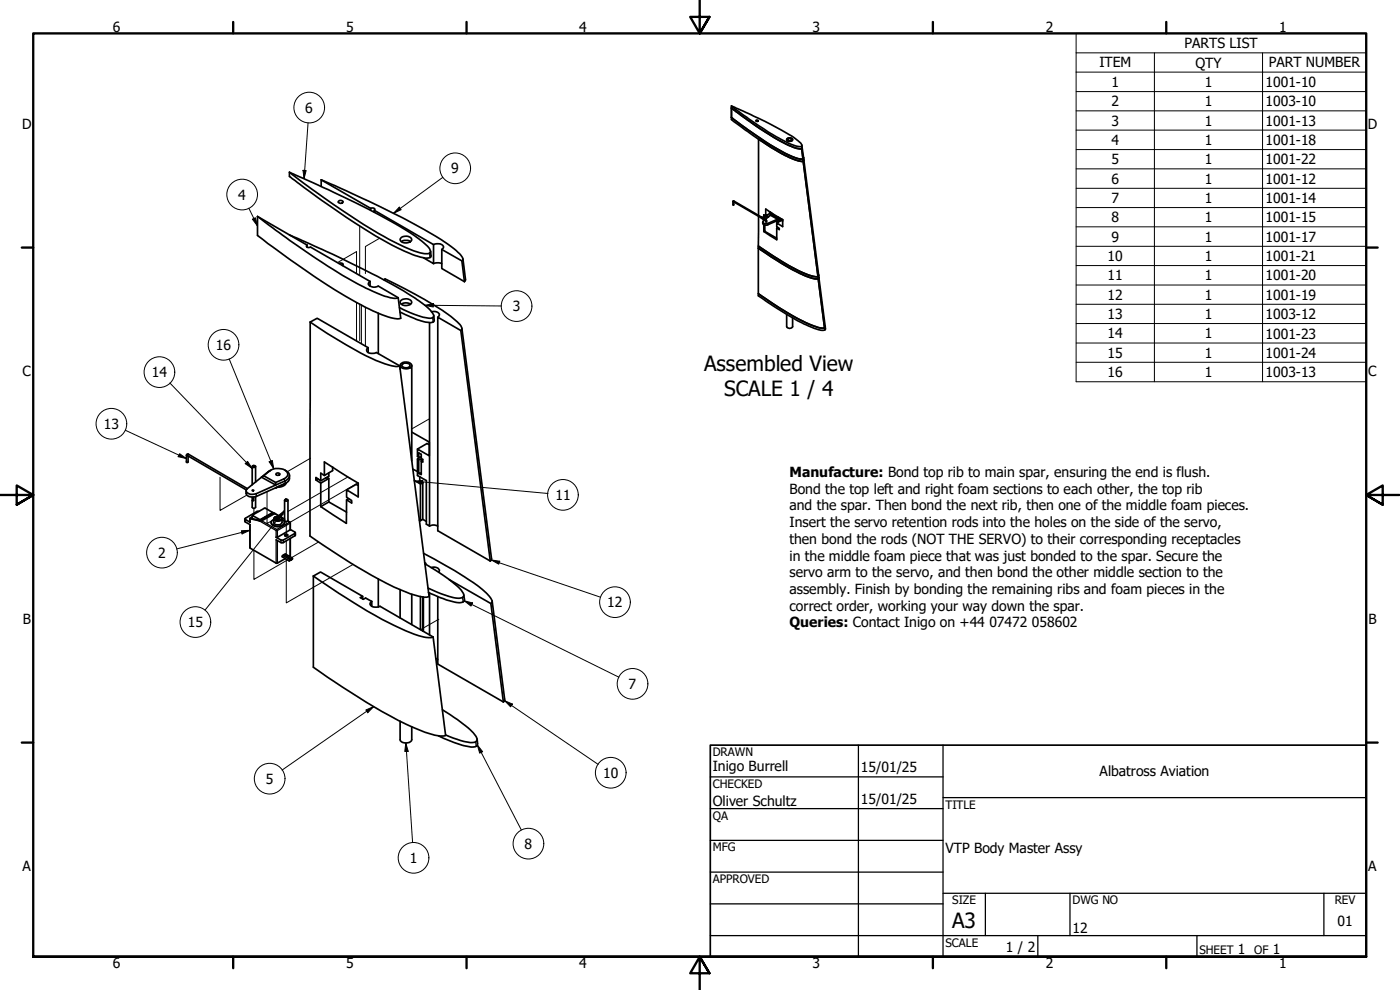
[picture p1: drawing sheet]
<svg xmlns="http://www.w3.org/2000/svg" width="420mm" height="297mm" viewBox="0 0 420 297" stroke-linecap="round" stroke-linejoin="round" font-family="sans-serif">
<!-- layer: Tweak Trail (ANSI) -->
<g fill="none" stroke="#000" stroke-width=".3">
<path d="M101.3 78.8l5.7-3.3v6.6M107.9 67.8v14.9M113.9 71.5l-4.2 2.5v8.1M107 90.8v11.5M107.9 91.3v10.9M108.5 91.6v11.5M109.7 92.2v11.7M93.2 137.5l-7 4M128.8 125.7l-5.2 3M66 143.2v9.9l8-4.5M76.2 152.5v1.8M80.1 147.5v9.6l5.3-3.1"/>
<path d="M85.9 156.5v4.3M97.9 143.3v.1M104.4 143.1l-18 10.4M107.4 144.9l-20.3 11.8M76.2 165.1v8.7l10.1-5.8M85.9 167.8v13.1l20.1-11.6M85.9 162.2v4.7M95.6 162.6l-8.1 4.7M131.7 185.8l-5.5 3.1"/>
</g>
<!-- layer: Visible (ANSI) -->
<g fill="none" stroke="#000" stroke-width=".51">
<path d="M219.5 35.2l1.5 1.2a86.3 86.3 0 0 0 17.6 10.9l1.6 .4h.8a13.5 13.5 0 0 1-6.7-2.4 104.1 104.1 0 0 1-14.8-10.1zM219.5 31.8v4.1l2.1 1.6a71.1 71.1 0 0 0 17.6 10.6l1.3 .3 .5-.1M219.5 32.4l1.9 1.4a91.4 91.4 0 0 0 16.2 10.1l1.4 .6 1.6 .1a10.7 10.7 0 0 1-5.8-1.9 107.2 107.2 0 0 1-15.3-10.3zM219.5 31.8l.6 .3a128.9 128.9 0 0 1 18.7 9.6 2.91 2.91 0 0 1 1.9 2.1 1.65 1.65 0 0 1-1.9 0l-.7-.3a93.9 93.9 0 0 1-18.3-11.5zM226.9 36.1l.7 .1a.35 .35 0 0 1-.4 .2 .35 .35 0 0 1-.3-.3zM86.9 51.7v1.2l.2 .2a254.1 254.1 0 0 0 31.1 20.7l2.1 1.1a22.2 22.2 0 0 0 7.8 2.6l1.2-.5-.1-1.6M86.9 51.7a361.9 361.9 0 0 1 33.3 16.4 33.1 33.1 0 0 1 8.8 6.6 .78 .78 0 0 1 .2 .9 .78 .78 0 0 1-.7 .5 15.1 15.1 0 0 1-7.3-2.1 176.4 176.4 0 0 1-29-18.3zM96.4 54a316.9 316.9 0 0 1 36.3 18.1l1.7 1.2a12.3 12.3 0 0 1 4.5 4.5l-.3 .5M96.4 54l14.9 8.5M96.4 54v1.9M236.2 41.7a1.07 1.07 0 0 1 1.7 .3 .95 .95 0 0 1-1 .4 .95 .95 0 0 1-.7-.7zM236.3 41.6a.83 .83 0 0 1 .9-.3 .83 .83 0 0 1 .5 .8 .91 .91 0 0 1-.8 .3 .91 .91 0 0 1-.7-.6z"/>
<path d="M236.4 41.7a.66 .66 0 0 1 .7-.2 .66 .66 0 0 1 .5 .5 .63 .63 0 0 1-.7 .3 .63 .63 0 0 1-.5-.6zM240.6 44.6l.4 3.1M240.7 43.6v.7M240.7 44.3l-.1 .3M240.7 44.3l.5 3.1M241 48.3a6.4 6.4 0 0 1-4.1-1.1l-2.5-1.2-6.8-4.2v22.8M241 48.3l4.5 34.6M241.2 47.4l-.2 .3M241.2 47.4v.6M241.2 48l-.2 .3M241.2 48l4.5 34.5M77.3 64.9l.9 .7a236.1 236.1 0 0 0 30.8 20.4l1.3 .7a18.9 18.9 0 0 0 8.9 2.8l.3-.2"/>
<path d="M77.3 64.9v5.8a333.3 333.3 0 0 0 26.4 18.2l8.3 4.4a18.3 18.3 0 0 0 7.9 2.3l.4-.1-.8-6.2M77.3 64.9l14.8 8.6M86.9 70.5l1.2 .5a291.4 291.4 0 0 1 36.7 18.6 13.9 13.9 0 0 1 5.4 5l-.2 .5-.5 .3a15.2 15.2 0 0 1-7.6-2.1l-2-1M92.1 73.5l-.2 .4 .4 .3h.9l17.9 10.2M92.1 73.5v.7M101.6 60.4l1-.2 .4 .3-.1 .2a.88 .88 0 0 1-1.4-.1zM101.7 79l.6-.1 .6 .2 .1 .2-.3 .4M111.3 62.5h.9l.3 .3-.2 .3M111.3 62.5v.6M112.3 63.1l17.8 10.3M112.3 63.1v.6M120.4 71.3a2.01 2.01 0 0 1 3.2 .7 2.1 2.1 0 0 1-3.5-.1z"/>
<path d="M120.5 72.5l.8-.4h1.1l.8 .4M130.1 73.4a1.93 1.93 0 0 1 3 .9l-.5 .6M130.1 79.1l1-.2 1.5 .2M130.1 73.4v5.7l-3-1.8M132.6 74.9v5.7l6.8 3.9M132.6 74.9l6 3.4M138.6 78.3l.8 6.2M138.9 77.7l.8 6.2-.3 .6M220.1 60.5l9.7 5.7v.3h.3l-.2-.5-9.7-5.8-.2 .2 .1 1.2 .1-1M227.6 74.5v13.6a70.5 70.5 0 0 0 18.2 10.2h1.7M227.6 74.5a62.7 62.7 0 0 0 16.6 9.1h1.4M227.6 74.5v-.7a61.3 61.3 0 0 0 16.5 9.1h1.4"/>
<path d="M227.6 74.5l2.6 1.7a49.6 49.6 0 0 0 14.1 7.4h1.3M227.6 64.9v8.9l2 1.4a60.6 60.6 0 0 0 13.7 7.5l1.4 .3 .8-.1M228.5 65.1l.7 .5v-1.2l.6 .4-.1 .1 .8 .2M228.5 65.5l.8 .4M228.7 65.2v.1M229.2 65.9v.3M229.2 67.4v2.1M229.5 69.3l3.6 2.2M229.5 64.9l-.1 .6M229.5 67.5v1.8M229.5 64.9l.9 .3M229.5 69.3l-.3 .2"/>
<path d="M229.5 65.5l-.3 .1M229.7 64.8l-.2 .1M230.1 64.6l.6 .4M231 63.5l-1.2-.8v2.1l1.2-.7M231 63.5l3.9 2.4M231 63.5v.6M231.2 64.6l.4-.2 1.8 .9v.5zM231.2 64.6l-1.5 1.2M231.5 63.8l-.5 .3M231.8 64.1l-.2 .3M231.8 64.1l-.6 .5M233.1 68.4v3.5l-3.9-2.4"/>
<path d="M233.4 66.2l-3 1.2a.92 .92 0 0 1-1 .1 .92 .92 0 0 1-.5-.9M233.7 65.2l-.3 .1M234.1 65.5l-3.7 1.5a.9 .9 0 0 1-1.4-.5l.5-.5M234.4 65.9l-.9 .2M234.4 65.6l-1 .6 1-.5M234.6 65.8l-1.2 .4M234.6 66.1l.3 .2M234.6 66.1l-1.5 .8M234.6 65.8l-1 .3M234.9 65.9v2.1l-1.8-1.1v1.2l.8 .4v.4l-.8-.5 .3-.2M234.9 65.9l-.3 .2M93.1 96.6l2.1-1.1 15.3 8.8"/>
<path d="M93.1 96.6a132.5 132.5 0 0 0 19.7 11.5 13.7 13.7 0 0 0 6.8 1.8l.4-.1M93.1 96.6l-.1 64.2a164.3 164.3 0 0 0 27.6 16.4 14.3 14.3 0 0 0 7.9 1.9l.3-.1-8.8-69.2M111.1 84.4l-.5 .6a1.96 1.96 0 0 0 2.9 .8l6 3.5M111.1 84.4v1.4M113.5 94v12.1M115.2 83.9l.4-.2a116.8 116.8 0 0 1 19.8 11.3l.9 .8a5.1 5.1 0 0 1 2.3 2.7l-.3 .7M120.1 93.6l2.3 1.1a15 15 0 0 0 7.4 2l.5-.4-.1-1.6M120.1 90.3a2.23 2.23 0 0 1 3.4 .2 1.5 1.5 0 0 1-2 1.2 1.21 1.21 0 0 1-1.4-1.4zM120.5 91.3l1.3-.4 1.4 .4M128.9 96.8v61l-.9-.5v-13.1l-2.7-1.5v-5M129.5 93.5l1.6 .1a.82 .82 0 0 1 .8 .6 .82 .82 0 0 1-.5 1M138.3 99.2l-6.9-4v64l15.7 9.1"/>
<path d="M138.3 99.2l8.8 69.1M138.6 98.5l8.9 69.1-.4 .7M236.1 94.3v3.7a1.03 1.03 0 0 0 1.8 0v-2.6M245.6 83.6l1.9 14.7M245.7 82.5l-.2 .4M245.7 82.5v.7M245.7 83.2l-.1 .4M245.7 83.2l1.9 14.8M247.6 98l-.1 .3M247.6 98l.1 .6a.98 .98 0 0 1-1.5 .4l-3.6-1.2a95.5 95.5 0 0 1-15-9v-.7l2.4 1.7a63.8 63.8 0 0 0 14 7.9l.9 .3a3.2 3.2 0 0 0 2.6 .3M110.5 104.3a.88 .88 0 0 0-.4 1 .88 .88 0 0 0 .8 .7h1.1l1-.2 7 4M110.5 104.3v1.5"/>
<path d="M120.1 109.7v1.1M120.2 109.3a2.24 2.24 0 0 1 3.4 .2 1.99 1.99 0 0 1-3.5 .5zM120.7 109.3a1.53 1.53 0 0 1 2.4 .4 1.44 1.44 0 0 1-2.5-.1zM123.6 109.7v28.6M56.3 136.7l17.6 10.3M56.5 136.8v1.8l-.5 .1-.1-2.1 .4-.4 17.9 10.4M75.7 139.9v5.6M75.8 139.7h.6l.3 .3-.7 .3-.2-.2zM76.7 139.9v4.7M97.3 138.6l2.5 1.6v1l-2.5 1.5zM123.6 129.7l5.2 2.9v4.2l-3.5-2.1v2.3l.4 .2M125.7 137.2h.7"/>
<path d="M125.7 137.9l.6-.1 .3 .4-.2 .2M125.7 137.2v-1.3l.7 .4v1.3l.5 .2v.8l-.5-.2M125.7 137.9v4.1M126.2 137.1l-.9 .6 .4 .2M126.4 138.4v4l-.7-.4M128.8 133.4l-.7-.3-2.8 1.6M73.5 155.7v.8l1.5 .9 .1 7.1 8 4.5 2.5-1.4M75.1 155.5l3.4 .8 3.9-2.3-2.9-1.6-3.7 2.2 2.2 1.3M75.7 147.1h.4l-.2 .2zM75.7 155.1l-.6 .4M75.8 154.9l-.1 .1M75.8 154.6l-.2 1 2.4 .5"/>
<path d="M76.1 149.1v1.1h-.4M76.7 149v3.2a.55 .55 0 0 1-.5 .3 .55 .55 0 0 1-.5-.3v-3.1M77.7 153.4l-.6 .1-3.6 2.3 1.6 .9-.1-1.1M78 155.9l3.9-2.1v.2l-3.9 2.1zM78.5 143.2l.6-.5 3.6 2.1v.7zM78.5 143.2l-4.3 3.4M79.1 142.7a5 5 0 0 1 5.1-2.1 1.73 1.73 0 0 1 1.9 2.4l-.9 .7-2.5 1.1M81.3 141.1l-2.8 2.1M81.4 156.8a2.23 2.23 0 0 0 3.6 .7l.4-.7M82.2 155.7v1.1a1.45 1.45 0 0 0 2.4 0v-1.1M82.2 155.9a.93 .93 0 0 0-.8 .9 .93 .93 0 0 0 .8 .9l1.2 .2a1.43 1.43 0 0 0 1.9-1.5l-.7-.5M82.4 154l3 1.8"/>
<path d="M82.4 155.2l.7-.3a.96 .96 0 0 1 1.4 .8 1.28 1.28 0 0 1-2.2-.2zM82.6 155.1l-.4 .6a1.45 1.45 0 0 0 2.4 0l-.5-.6M82.7 146.4l-5.8 2.6-1.1 .1a1.57 1.57 0 0 1-1.9-1.9M82.9 155.4l.5-.2 .5 .4-.7 .3zM82.9 142l.7-.1 .4 .5-.4 .2-.7-.1zM83.1 155.8l-.1-.2 .4-.2 .4 .2-.1 .2M83.2 146.2l1.3-.2a1.77 1.77 0 0 0 1.4-1l-3.2 1.4M85.4 150l.7-.2 .3 .3-.7 .3zM85.4 150.1v6.1l.4 .2 .6-.2v-6.1M85.5 141.1a1.64 1.64 0 0 1 1.4 1.6 1.64 1.64 0 0 1-1.4 1.6l-9.1 4a2.01 2.01 0 0 1-2.5-1.1l.3-.6M86.4 156.3l.6 .3M86.9 142.7a1.94 1.94 0 0 1-1.4 2.4l-2.8 1.3"/>
<path d="M87 156.7l.1 2.2-3.9 2.3h-.3l1.9 .9 3.8-2.2-.1-.3-1.4-.7M88.6 159.8v.9l-3.6 2.1h-.7l-1.4-.8M96.3 145v7M97.3 142.7l-1-.7v2.3l-1.5-1.1v.8M97.7 143.4l.6-.1 .4 .3v7l5.3 3.1M98.7 143.6l-2.4 1.4-1.5-1 .6-.4M98.7 141.9v1l-2.4 1.4M98.7 150.6l-2.4 1.4M99.8 140.2l7.7 4.8v4.1l-3.5-2.1v2.2l1.5 1v.7l-1.5-.9 .6-.4M104 150l-.1 7-7.6-5M107.5 145.7l-.6-.4-2.9 1.7M123.9 140.8l1.4 .7"/>
<path d="M124.3 144.1l1.9 1.1M125.7 142h.7M125.9 156.1l.3 .2M126 143.1v1.2l.9 .5M126.2 145.2l.7-.4v11l-.7 .5zM126.9 155.8l1.1 .6M128.9 157.8a2.46 2.46 0 0 1 2.5 0M84.9 166.7l-.2 .4 2.1 1.2M84.9 166.7l2.2 1.2M85 166.7l.3-.3 2.1 1.3M85.3 166.5l.4-.3 2.1 1.2M85.5 160.5l.5-.2 .4 .2-.2 .3h-.3h-.4z"/>
<path d="M86.8 168h.3l-.2 .3zM87.1 161.5v5.2l-.3 .2M87.2 167.7l.2 .1-.3 .3zM87.4 167.9h.1M87.6 167.5l.2 .1-.2 .3zM94 172.8v27.4a187.6 187.6 0 0 0 30.7 18.4 16.7 16.7 0 0 0 8.8 2.2l.2-.2-3.7-29.5M94 172.8l2.2-1.2 12.6 7.3M94 172.8a175.1 175.1 0 0 0 27.8 16.5 14.6 14.6 0 0 0 7.9 1.9l.3-.1M108.8 179.7v-.8l-.7 .4 .9 .5 .7-.4 1.9 1.1M113.5 173.7v8.4M120.1 176.9v8.5M123.6 178.3v9.1"/>
<path d="M126.2 179v9.9M126.9 179.1v10.2M127.1 179.2v10.2M127.1 166a97.2 97.2 0 0 1 18.7 11.8l1.5 1.6 .4 .9-.4 .8M127.4 168.8l.4 .2-.3 .1a45.5 45.5 0 0 1 10.9 8l.5 .7a1.02 1.02 0 0 1 .1 1.3 1.02 1.02 0 0 1-1.1 .4 24.8 24.8 0 0 1-9.4-3M128.6 177.8l2.3 1a18.8 18.8 0 0 0 7.5 2l.9-.5-.1-1.8M128.9 177.9v12.6M129.4 170.3a1.99 1.99 0 0 1 2.5 .8l-.3 .6M131.4 179v20.2l19.7 11.4M134.8 173.9l12.5 7.2 3.8 29.5M111.6 180.5a.87 .87 0 0 0-.5 1 .87 .87 0 0 0 .9 .6l1.1 .1 .9-.3 16 9.2M111.6 180.5v1.4"/>
<path d="M130.8 197.6l.6 .3M147.7 180.3l3.7 29.5v.4l-.3 .4M120.1 216.4v5.5a2.01 2.01 0 0 0 3.5 0v-3.9M132.8 213l4.6 2.9a17.3 17.3 0 0 1 5.7 5.6l-.1 .9-.4 .3a12.4 12.4 0 0 1-6.5-1.2l-2.4-1M131.6 220.8a26.6 26.6 0 0 0 10.3 3.3l.8-.1 .6-.5-.1-1.8"/>
</g>
<!-- layer: Visible Narrow (ANSI) -->
<g fill="none" stroke="#000" stroke-width=".38">
<path d="M240.5 43.9l.1 .7M241 47.7v.6M128.9 75.9l.1 1.4M220 60.4l.2 .1M220.2 60.3l-.1 .2M228.8 65.3h.1M229.5 64.9v.6M229.5 67.5v1.9M229.8 66.2h.3M229.9 64.8l-.1 .1M229.9 66l-.1 .2M230.4 67v.4"/>
<path d="M232.8 66.4l.8 .3M234.8 65.9l-1.3 .7-.5-.3M129.9 95.3l.1 1.3M245.5 82.9l.1 .7M247.5 98.3v.7M55.9 136.6l.4 .1M56.5 136.3l-.2 .4M73.7 155.9v.7M75.1 155.6v1.1M75.1 157.4v7.1M75.9 154.7l-.2 .9M76.9 148.1v.9"/>
<path d="M77.8 156.3l5.1 2.9M78.5 156.3l4.6 2.6 3.8-2.2-.5-.4M81 141.3l-.5 .2M82.4 154.1l1.7 1M82.9 159.2h.3M82.9 159.2l.2-.3 .1 .3M82.9 159.2v2M83.2 159.2v2M84.3 155.2l1.1 .6M85.2 143.7l.3 .6v.8l-.3 .2M87 156.6l.1 .4M87.1 157v2"/>
<path d="M87.1 157l-3.9 2.2M87.1 156.9v.1M82.9 162v7M83.2 162.2v6.8M84.3 162v.8M85 162v.8M87.1 161.6v5.2M88.5 160.1v.7M138.8 179.2l.2 1.4M142.7 222.6l.2 1.3"/>
</g>
<!-- layer: Visible (ANSI) -->
<g fill="#000">
<circle cx="228.5" cy="65.5" r=".25"/>
<circle cx="229.5" cy="66" r=".25"/>
<circle cx="82.7" cy="146.4" r=".25"/>
<circle cx="87.1" cy="168.1" r=".25"/>
</g>
<!-- layer: Symbol (ANSI) -->
<g fill="none" stroke="#000" stroke-width=".3">
<path d="M323 15.9v-5.9h87v5.9M323 15.9h87v5.7M323 15.9v98.6h87v-92.9M346.5 15.9v98.6M378.9 15.9v98.6M92.5 36.8l-1.3 16.8M323 21.6h87M323 27.5h87M323 33.3h87M323 39h87M90.9 51.1l1 .1-.7 2.4zM132.9 53.2l-14.8 10.8"/>
<path d="M323 44.9h87M323 50.7h87M323 56.5h87M74.7 62.5l2.6 5.3M75.8 65.8l.8-.5 .7 2.5zM119.8 62.2l.6 .7-2.3 1.1zM323 62.3h87M323 68.1h87M323 73.9h87M323 79.7h87M127.5 91.6l2.5-.5v1zM127.5 91.6l23 .2"/>
<path d="M323 85.5h87M323 91.3h87M323 97.1h87M51 114.9l24.7 25.7M68.8 107.7l13.4 33M323 102.9h87M323 108.7h87M37.6 129.1l18.3 8.5M53.9 136.1l2 1.5-2.4-.6zM74.3 138.4l1.4 2.2-2.1-1.5zM80.8 138.5l.9-.3 .5 2.5zM72.5 159.2l2.5-.1-2.4 1.1z"/>
<path d="M75 159.1l-22 5.6M83.4 154.8l2-1.7-1.1 2.3zM85.4 153.1l-23.9 30M124.3 144.4l2.6-.3-.1 1zM124.3 144.4l40.2 3.7M147.4 168l2.6 .4-.3 .9zM147.4 168l32.8 11.2M139.3 180.3l2.5 .6-.4 .9zM139.3 180.3l46.4 22.9M109.8 213l2.3-1-1.7 1.9zM112.1 212l-27.5 19.1M151.4 210.2l2.4 1.1-.6 .8z"/>
<path d="M151.4 210.2l28.1 19.1M121.8 222.9l.7 2.5-1 .1zM121.8 222.9l2 29.9M143.3 223.5l1.5 2-.8 .5zM143.3 223.5l13.2 25.5"/>
<circle cx="92.8" cy="32.3" r="4.6"/>
<circle cx="72.7" cy="58.4" r="4.6"/>
<circle cx="136.6" cy="50.5" r="4.6"/>
<circle cx="155" cy="91.8" r="4.6"/>
<circle cx="47.8" cy="111.7" r="4.6"/>
<circle cx="67.1" cy="103.5" r="4.6"/>
<circle cx="33.4" cy="127.1" r="4.6"/>
<circle cx="168.9" cy="148.5" r="4.6"/>
<circle cx="48.6" cy="165.8" r="4.6"/>
<circle cx="58.6" cy="186.6" r="4.6"/>
<circle cx="184.6" cy="180.7" r="4.6"/>
<circle cx="189.8" cy="205.2" r="4.6"/>
<circle cx="80.9" cy="233.6" r="4.6"/>
<circle cx="183.3" cy="231.9" r="4.6"/>
<circle cx="124.1" cy="257.4" r="4.6"/>
<circle cx="158.6" cy="253.1" r="4.6"/>
</g>
<!-- layer: Border (ANSI) -->
<g fill="none" stroke="#000" stroke-width=".7">
<path d="M70 6.6v3.4M140 6.6v3.4M210 0v10l-2.9-4.9h5.8l-2.9 4.9 2.9-4.9M280 6.6v3.4M350 6.6v3.4M6.5 74.3h3.5M410 74.3h3.4M0 148.5h10l-5-2.8v5.7l5-2.9-5 2.9M420 148.5h-10l5-2.8v5.7l-5-2.9 5 2.9M6.5 222.8h3.5M410 222.8h3.4M10 287.1v-277.1h400v277.1h-400h400"/>
<path d="M70 287.1v3.4M140 287.1v3.4M212.9 292l-2.9-4.9 2.9 4.9h-5.8l2.9-4.9v9.9M280 287.1v3.4M350 287.1v3.4"/>
</g>
<!-- layer: Title (ANSI) -->
<g fill="none" stroke="#000" stroke-width=".38">
<path d="M213.2 233.1h69.8M257.6 223.6v63.5M283 239.3h127M283 223.6v63.5M213.2 242.6h69.8M213.2 252.1h69.8M213.2 261.7h69.8M213.2 271.2h69.8M283 268h127M295.7 268v12.7M321.1 268v12.7M397.3 268v12.7"/>
<path d="M213.2 280.7h196.8M311.5 280.7v6.4M359.2 280.7v6.4"/>
</g>
<path d="M213.2 223.6h196.8v63.5h-196.8z" fill="none" stroke="#000" stroke-width=".51"/>
<!-- layer: Symbol (ANSI) -->
<g fill="#000">
<path d="M90.9 51.1l1 .1-.7 2.4zM75.8 65.8l.8-.5 .7 2.5zM119.8 62.2l.6 .7-2.3 1.1zM127.5 91.6l2.5-.5v1zM53.9 136.1l2 1.5-2.4-.6zM74.3 138.4l1.4 2.2-2.1-1.5zM80.8 138.5l.9-.3 .5 2.5zM83.4 154.8l2-1.7-1.1 2.3zM124.3 144.4l2.6-.3-.1 1zM72.5 159.2l2.5-.1-2.4 1.1zM147.4 168l2.6 .4-.3 .9zM139.3 180.3l2.5 .6-.4 .9z"/>
<path d="M109.8 213l2.3-1-1.7 1.9zM151.4 210.2l2.4 1.1-.6 .8zM121.8 222.9l.7 2.5-1 .1zM143.3 223.5l1.5 2-.8 .5z"/>
</g>
<g font-size="6.3">
<text x="211.3" y="111.3">Assembled View</text>
<text x="217.3" y="118.8">SCALE 1 / 4</text>
<text x="285.8" y="278.6">A3</text>
</g>
<g font-size="4.2">
<text x="33.8" y="9.6">6</text>
<text x="103.9" y="9.6">5</text>
<text x="173.9" y="9.6">4</text>
<text x="243.8" y="9.6">3</text>
<text x="313.9" y="9.6">2</text>
<text x="383.9" y="9.6">1</text>
<text x="355.5" y="14.5">PARTS LIST</text>
<text x="329.9" y="20.2">ITEM</text>
<text x="358.8" y="20.3">QTY</text>
<text x="380.7" y="20.2">PART NUMBER</text>
<text x="333.6" y="26.1">1</text>
<text x="361.6" y="26.1">1</text>
<text x="379.8" y="26.1">1001-10</text>
<text x="91.6" y="33.8">6</text>
<text x="333.6" y="31.9">2</text>
<text x="361.6" y="31.9">1</text>
<text x="379.8" y="31.9">1003-10</text>
<text x="6.7" y="38.7">D</text>
<text x="333.6" y="37.7">3</text>
<text x="361.6" y="37.7">1</text>
<text x="379.8" y="37.7">1001-13</text>
<text x="410.5" y="38.7">D</text>
<text x="333.6" y="43.5">4</text>
<text x="361.6" y="43.5">1</text>
<text x="379.8" y="43.5">1001-18</text>
<text x="135.4" y="52.1">9</text>
<text x="333.6" y="49.3">5</text>
<text x="361.6" y="49.3">1</text>
<text x="379.8" y="49.3">1001-22</text>
<text x="71.5" y="59.9">4</text>
<text x="333.6" y="55.1">6</text>
<text x="361.6" y="55.1">1</text>
<text x="379.8" y="55.1">1001-12</text>
<text x="333.6" y="60.9">7</text>
<text x="361.6" y="60.9">1</text>
<text x="379.8" y="60.9">1001-14</text>
<text x="333.6" y="66.7">8</text>
<text x="361.6" y="66.7">1</text>
<text x="379.8" y="66.7">1001-15</text>
<text x="333.6" y="72.6">9</text>
<text x="361.6" y="72.5">1</text>
<text x="379.8" y="72.6">1001-17</text>
<text x="332.4" y="78.3">10</text>
<text x="361.6" y="78.3">1</text>
<text x="379.8" y="78.3">1001-21</text>
<text x="332.4" y="84.1">11</text>
<text x="332.4" y="90">12</text>
<text x="361.6" y="84.1">1</text>
<text x="361.6" y="89.9">1</text>
<text x="379.8" y="84.1">1001-20</text>
<text x="379.8" y="90">1001-19</text>
<text x="153.9" y="93.4">3</text>
<text x="332.4" y="95.7">13</text>
<text x="361.6" y="95.7">1</text>
<text x="379.8" y="95.7">1003-12</text>
<text x="332.4" y="101.5">14</text>
<text x="361.6" y="101.5">1</text>
<text x="379.8" y="101.6">1001-23</text>
<text x="64.8" y="105">16</text>
<text x="332.4" y="107.4">15</text>
<text x="361.6" y="107.4">1</text>
<text x="379.8" y="107.4">1001-24</text>
<text x="6.8" y="113">C</text>
<text x="45.6" y="113.1">14</text>
<text x="332.4" y="113.1">16</text>
<text x="361.6" y="113.1">1</text>
<text x="379.8" y="113.1">1003-13</text>
<text x="410.7" y="113">C</text>
<text x="31.2" y="128.7">13</text>
<text x="237" y="143.1">Manufacture: Bond top rib to main spar, ensuring the end is flush.</text>
<text x="166.7" y="150">11</text>
<text x="237" y="148.1">Bond the top left and right foam sections to each other, the top rib</text>
<text x="237" y="153.1">and the spar. Then bond the next rib, then one of the middle foam pieces.</text>
<text x="237" y="158.2">Insert the servo retention rods into the holes on the side of the servo,</text>
<text x="47.5" y="167.4">2</text>
<text x="237" y="163.2">then bond the rods (NOT THE SERVO) to their corresponding receptacles</text>
<text x="237" y="168.2">in the middle foam piece that was just bonded to the spar. Secure the</text>
<text x="237" y="173.2">servo arm to the servo, and then bond the other middle section to the</text>
<text x="237" y="178.2">assembly. Finish by bonding the remaining ribs and foam pieces in the</text>
<text x="182.2" y="182.2">12</text>
<text x="237" y="183.2">correct order, working your way down the spar.</text>
<text x="6.9" y="187.2">B</text>
<text x="56.4" y="188.2">15</text>
<text x="237" y="188.3">Queries: Contact Inigo on +44</text>
<text x="296.9" y="188.3">07472</text>
<text x="309.7" y="188.3">058602</text>
<text x="410.7" y="187.2">B</text>
<text x="188.7" y="206.7">7</text>
<text x="181" y="233.4">10</text>
<text x="213.9" y="231.4">Inigo Burrell</text>
<text x="258.4" y="231.6">15/01/25</text>
<text x="330" y="233">Albatross Aviation</text>
<text x="79.8" y="235.1">5</text>
<text x="213.9" y="241.8">Oliver Schultz</text>
<text x="258.4" y="241.2">15/01/25</text>
<text x="157.4" y="254.7">8</text>
<text x="283.8" y="255.9">VTP Body Master Assy</text>
<text x="6.8" y="261.4">A</text>
<text x="123" y="258.9">1</text>
<text x="410.7" y="261.4">A</text>
<text x="321.9" y="280">12</text>
<text x="401.4" y="277.7">01</text>
<text x="301.9" y="285.6">1 / 2</text>
<text x="371.5" y="286.2">1</text>
<text x="382" y="286.2">1</text>
<text x="33.8" y="290.5">6</text>
<text x="103.9" y="290.5">5</text>
<text x="173.9" y="290.5">4</text>
<text x="243.8" y="290.5">3</text>
<text x="313.9" y="290.5">2</text>
<text x="383.9" y="290.5">1</text>
</g>
<g font-size="3.5">
<text x="213.9" y="226.9">DRAWN</text>
<text x="213.9" y="236.4">CHECKED</text>
<text x="213.9" y="245.9">QA</text>
<text x="283.8" y="242.6">TITLE</text>
<text x="213.9" y="255.4">MFG</text>
<text x="213.9" y="265">APPROVED</text>
<text x="285.8" y="271.3">SIZE</text>
<text x="321.9" y="271.3">DWG NO</text>
<text x="400.6" y="271.3">REV</text>
<text x="283.8" y="284">SCALE</text>
<text x="360" y="286.2">SHEET</text>
<text x="376.4" y="286.2">OF</text>
</g>
</svg>
